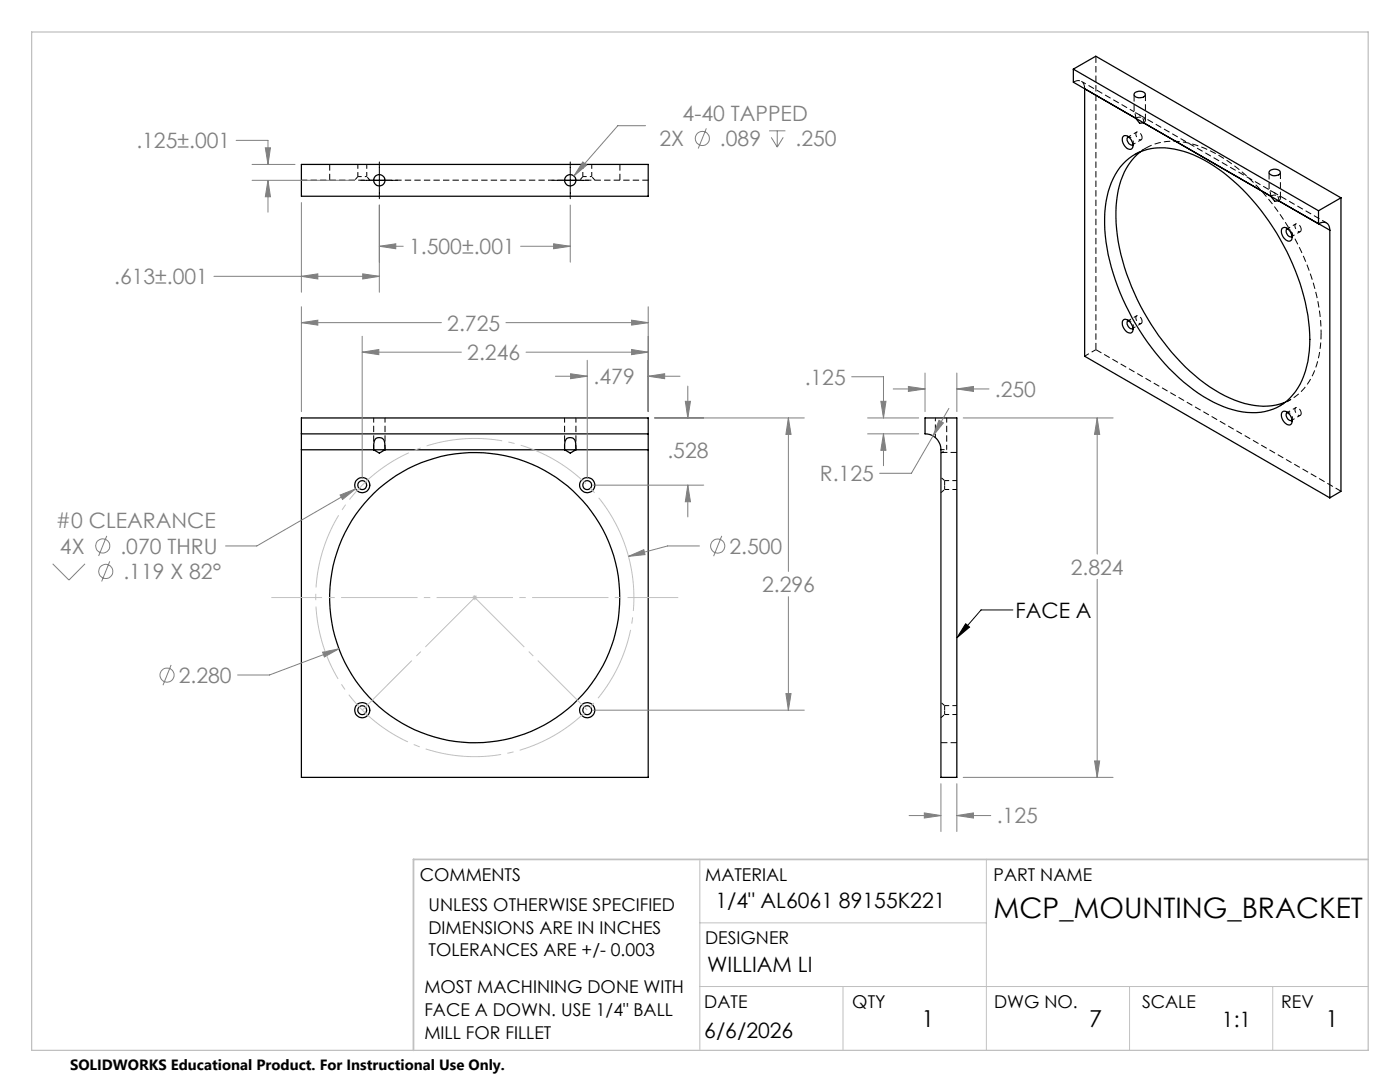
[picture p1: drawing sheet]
<svg xmlns="http://www.w3.org/2000/svg" width="279mm" height="216mm" viewBox="0 0 279 216" stroke-linecap="round" stroke-linejoin="round" font-family="sans-serif">
<g fill="none" stroke="#000" stroke-width=".2" stroke-dasharray="1.3 .6" stroke-dashoffset=".3" stroke-linecap="butt">
<path d="M226.4 22.3l-10.6-6.1M226.7 23.6l-.3-1.3a4.3 4.3 0 0 1 1.8 1.5l.1 .7M227.9 27.5a.97 .97 0 0 0-1.1-1.1 1.09 1.09 0 0 0 .9 1.5l.2-.4M228.7 29.5l-2.2 1.3M253.6 39.1l-.3-1.2a4.3 4.3 0 0 1 1.8 1.5l.1 .6M259.7 45.8a.97 .97 0 0 0-1.2-1.1 1.09 1.09 0 0 0 1 1.5l.2-.4M264.7 44.5l-10.5-6.1M216.5 71.1l2.2-1.3M227.9 64.1a.97 .97 0 0 0-1.1-1 1.09 1.09 0 0 0 .9 1.5l.2-.5M74.6 83.4v6.3M76.8 89.7v-6.3M112.7 83.4v6.3"/>
<path d="M114.9 89.7v-6.3M188.9 89.7v-6.3M255.4 81l2.3-1.3M259.7 82.5a.97 .97 0 0 0-1.2-1.1 1.09 1.09 0 0 0 1 1.5l.2-.4"/>
</g>
<g fill="none" stroke="#000" stroke-width=".25">
<path d="M214.2 13.8l48.9 28.3M214.2 13.8l4.5-2.6 48.9 28.3M214.2 13.8v2.6l48.9 28.3M226.4 18.6a1.49 1.49 0 0 1 2.2 .1 .99 .99 0 0 1-1.4 .8l-.7-.3a.41 .41 0 0 1-.1-.6zM60.1 32.8h69.3v6.4h-69.3zM74.6 36h2.2M112.7 36h2.2M224.1 32.7a10.8 10.8 0 0 1 11.2-2.7 29.3 29.3 0 0 1 13.6 8.8 46.9 46.9 0 0 1 12.4 26.6 19.1 19.1 0 0 1-2.8 12.8 10.4 10.4 0 0 1-10.5 4 26.5 26.5 0 0 1-13.7-7.7 47.3 47.3 0 0 1-13.7-27.4 19.3 19.3 0 0 1 3-13.8zM224.1 27.3l.2-.2a1.53 1.53 0 0 1 1.7 1.4l.1 .3a.78 .78 0 0 1-.4 1 .78 .78 0 0 1-1.1-.4 1.84 1.84 0 0 1-.5-2.1zM225.2 27.3a.89 .89 0 0 0-.2 .9 .89 .89 0 0 0 .6 .7l.5-.1M227.6 30.3a13.5 13.5 0 0 0-4.8 9.7 37.4 37.4 0 0 0 4.1 19.7 44.1 44.1 0 0 0 15.5 18.1 17.2 17.2 0 0 0 12.3 3l1.8-.5M228.2 24.5l-.8 .1-.7-1-10.2-5.9v53.4l48.9 28.2"/>
<path d="M253.4 34.1a1.48 1.48 0 0 1 2.1 .2v.1a1.34 1.34 0 0 1-2.2 .1zM253.6 39.1l.8 1h.8l10.2 5.8M267.6 39.5v58.5l-2.2 1.3M267.6 39.5l-4.5 2.6M255.9 45.6a1.1 1.1 0 0 1 1.6 .6 1.36 1.36 0 0 1 0 1.9 1.67 1.67 0 0 1-1.7-1.5zM257 45.6a.85 .85 0 0 0 .2 1.5l.4 .2 .2-.2M263.1 44.7a1.37 1.37 0 0 1 1.6-.2 1.37 1.37 0 0 1 .7 1.4M263.1 42.1v2.6M265.4 45.9v53.4M224.1 63.9a1.1 1.1 0 0 1 1.6 .7 1.36 1.36 0 0 1 0 1.8 1.87 1.87 0 0 1-1.6-2.5zM225.2 64a.78 .78 0 0 0 .1 1.3l.3 .3 .5-.1M60.1 86.6v3.1"/>
<path d="M60.1 89.7h14.5M60.1 86.6h69.3M60.1 86.6v-3.2h69.3v3.2M60.1 89.7v65.4h69.3v-65.4M74.6 89.7v-.5a1.63 1.63 0 0 1 .8-1.9h.3a1.19 1.19 0 0 1 1.1 1.6v.8M74.6 89.7h2.2M74.6 89.7l1.1 .7 1.1-.7M76.8 89.7h35.9M112.7 89.7v-.5a1.63 1.63 0 0 1 .8-1.9h.3a1.19 1.19 0 0 1 1.1 1.6v.8M112.7 89.7h2.2M112.7 89.7l1.1 .7 1.1-.7M114.9 89.7h14.5"/>
<path d="M129.4 86.6v3.1M184.6 83.4h6.4v71.7h-3.2v-65.4a3.1 3.1 0 0 0-3.2-3.1zM255.9 82.3l.1-.2a1.53 1.53 0 0 1 1.8 1.4v.2a.78 .78 0 0 1-.4 1.1 .78 .78 0 0 1-1-.5 1.84 1.84 0 0 1-.5-2zM257 82.3a.93 .93 0 0 0-.3 1 .93 .93 0 0 0 .9 .6l.2-.1"/>
<circle cx="75.7" cy="36" r="1.13"/>
<circle cx="113.8" cy="36" r="1.13"/>
<circle cx="72.3" cy="96.8" r=".88"/>
<circle cx="72.3" cy="96.8" r="1.51"/>
<circle cx="117.2" cy="96.8" r=".89"/>
<circle cx="117.2" cy="96.8" r="1.51"/>
<circle cx="94.7" cy="119.3" r="28.9"/>
<circle cx="72.3" cy="141.7" r=".88"/>
<circle cx="72.3" cy="141.7" r="1.51"/>
<circle cx="117.2" cy="141.7" r=".89"/>
<circle cx="117.2" cy="141.7" r="1.51"/>
</g>
<path d="M71.4 32.8v2.4M73.2 35.2v-2.4M116.3 32.8v2.4M118.1 35.2v-2.4M188.5 96.8v-.9M188.5 97.7v-.9M188.5 97.7h2.5M191 95.9h-2.5M188.5 141.7v-.9M188.5 142.6v-.9M188.5 142.6h2.5M191 140.8h-2.5" fill="none" stroke="#000" stroke-width=".2" stroke-dasharray="1.3 .6" stroke-dashoffset=".4" stroke-linecap="butt"/>
<path d="M226 28.9l1.8-1M226.9 26.3l-1.8 1M257.8 47.2l1.7-1M258.6 44.7l-1.7 1M226 65.6l1.8-1.1M226.9 63l-1.8 1M263.7 66.4a44.4 44.4 0 0 0-9.9-25.8 33.1 33.1 0 0 0-15.3-11.7 11.8 11.8 0 0 0-10.9 1.4M186.7 83.4v3.9M187.8 89.7h1.1M257.8 83.9l1.7-1M258.6 81.3l-1.7 1" fill="none" stroke="#000" stroke-width=".2" stroke-dasharray="1.3 .6" stroke-dashoffset=".6" stroke-linecap="butt"/>
<g fill="none" stroke="#000" stroke-width=".2" stroke-dasharray="1.3 .6" stroke-linecap="butt">
<path d="M65.8 32.8v3.2M123.7 36v-3.2M225.5 27.4l-.6-.3M226.1 28.8l.1-.3M226.1 29.2l.1-.6M257.2 45.7l-.5-.3M257.9 47.1v-.3M257.9 47.5v-.6M218.7 69.8l49 28.2M225.5 64l-.6-.2M226.1 65.5l.1-.4M226.1 65.8l.1-.6"/>
<path d="M191 90.3h-3.2M256.5 80.3a11.9 11.9 0 0 0 6.8-9.5l.3-2.1 .1-2.3M257.2 82.3l-.5-.2M257.9 83.8v-.3M257.9 84.2v-.6M187.8 148.2h3.2"/>
</g>
<path d="M71.4 35.2l-.6 .8M73.8 36l-.6-.8M116.3 35.2l-.6 .8M118.7 36l-.6-.8M187.8 98.3l.7-.6M188.5 95.9l-.7-.6M187.8 143.2l.7-.6M188.5 140.8l-.7-.6" fill="none" stroke="#000" stroke-width=".2" stroke-dasharray="1.3 .6" stroke-dashoffset=".5" stroke-linecap="butt"/>
<path d="M187.8 90.4l1.1-.7" fill="none" stroke="#000" stroke-width=".2" stroke-dasharray="1.3 .6" stroke-dashoffset=".7" stroke-linecap="butt"/>
<path d="M74.6 36h-14.4M129.4 36h-14.5" fill="none" stroke="#000" stroke-width=".2" stroke-dasharray="1.3 .6" stroke-dashoffset=".1" stroke-linecap="butt"/>
<path d="M216.5 17.7a1.37 1.37 0 0 0-.7-1.5 1.37 1.37 0 0 0-1.6 .2M218.7 11.2v58.6M226.3 18.8v3.5M112.7 36h-35.9M228.6 24v-5.2M253.3 34.4v3.5M253.3 37.9l-26-15.1M255.5 39.6v-5.2" fill="none" stroke="#000" stroke-width=".2" stroke-dasharray="1.3 .6" stroke-dashoffset="-.1" stroke-linecap="butt"/>
<path d="M73.2 35.2h-1.8M118.1 35.2h-1.8" fill="none" stroke="#000" stroke-width=".2" stroke-dasharray="1.3 .6" stroke-dashoffset=".9" stroke-linecap="butt"/>
<path d="M228.3 24.5l.1-.1a.62 .62 0 0 0 .1-.8 .62 .62 0 0 0-.7-.2l-1.1 .2M255.2 40l.2-.1a.62 .62 0 0 0 0-.7 .62 .62 0 0 0-.7-.2l-1.1 .1" fill="none" stroke="#000" stroke-width=".2" stroke-dasharray="1.3 .6" stroke-dashoffset=".2" stroke-linecap="butt"/>
<path d="M226.2 28.5a1.18 1.18 0 0 0-.9-1.2M257.9 46.8a1.18 1.18 0 0 0-.9-1.2M226.2 65.1a1.18 1.18 0 0 0-.9-1.1M257.9 83.5a1.18 1.18 0 0 0-.9-1.2" fill="none" stroke="#000" stroke-width=".2" stroke-dasharray="1.3 .6" stroke-dashoffset=".8" stroke-linecap="butt"/>
<g fill="none" stroke="#808080" stroke-width=".2">
<path d="M47.1 28h6.4v4.8M50.3 36h20.5M50.3 32.8h8.6M53 29.5h1l-.5 3.3zM53.5 36l.5 3.3h-1zM53.5 36v6.3M116.3 32.3l.8 .6-2.6 2.2zM128.8 25.1h-5.5l-8.8 10M141 25.6l-1.7 4M153.5 26.1h3.2M153.9 27.4l1.2 2M155.1 26.1v3.3"/>
<path d="M156.3 27.4l-1.2 2M42.7 55.1h33M60.1 55.1l3.3-.5v1.1zM60.1 40.4v17.9M72.4 54.6l3.3 .5-3.3 .6zM75.7 49.1l3.3-.5v1zM75.7 40.9v17.4M75.7 49.1h4.8M103.9 49.1h9.9M110.5 48.6l3.3 .5-3.3 .5zM113.8 40.9v11.4M60.1 64.4l3.3-.5v1z"/>
<path d="M60.1 61.2v20.9M60.1 64.4h28M72.3 70.3l3.3-.6v1.1zM72.3 67.1v28.4M72.3 70.3h19.8M101 64.4h28.4M105 70.3h24.4M110.8 75.1h6.4M113.9 74.6l3.3 .5-3.3 .5zM117.2 71.9v23.6M126 63.9l3.4 .5-3.4 .5zM126 69.7l3.4 .6-3.4 .5z"/>
<path d="M129.4 75.1l3.2-.5v1zM129.4 61.2v20.9M129.4 75.1h6.3M137.3 77v6.4M170 75.2h6.3v8.2M178.3 77.6h6.3M181.3 77.1l3.3 .5-3.3 .5zM184.6 74.4v7.7M191 77.6l3.3-.5v1zM191 74.4v7.7M191 77.6h6.4M67.9 98.8l3.1-1.3-2.6 2.2z"/>
<path d="M71 97.5l-19.7 11.4h-6.3M118.5 96.8h21.9M130.6 83.4h29.9M136.8 80.1h1l-.5 3.3zM137.3 96.8l.5 3.3h-1zM137.3 96.8v6.4M157.3 83.4l.6 3.3h-1.1zM157.3 83.4v30.6M173.1 83.4h10.2M173.1 86.6h10.2M175.8 80.1h1l-.5 3.3zM176.3 86.6l.5 3.3h-1z"/>
<path d="M176.3 86.6v6.3M187.4 83.9l.9 .5-2.1 2.6zM189.4 81.5l-7.5 12.9h-6.4M192.2 83.4h29.9M219 83.4l.5 3.3h-1.1zM219 83.4v27.2M10.5 112.5l3.3 3.2 3.2-3.2M21.3 106.9l-1.6 4M21.9 112l-1.6 4M125.4 111l3.1-1.3 .2 1zM139.6 108.9h-6.4l-7.8 2.1M144 106.9l-1.6 4.1"/>
<path d="M157.3 119.1v22.6M219 115.6v39.5M34.1 132.7l-1.6 4M64.4 130.1l3.2-.6-2.9 1.6zM67.6 129.5l-13.8 5.2h-6.4M156.8 138.4h1.1l-.6 3.3zM118.5 141.7h42M187.8 156.4v9.5M191 156.4v9.5M192.2 155.1h29.9M218.4 151.8h1.1l-.5 3.3zM181.4 162.7h6.4"/>
<path d="M184.5 162.2l3.3 .5-3.3 .5zM191 162.7l3.3-.5v1zM191 162.7h6.7"/>
<circle cx="140.2" cy="27.6" r="1.4"/>
<circle cx="20.5" cy="108.9" r="1.41"/>
<circle cx="21.1" cy="114" r="1.4"/>
<circle cx="143.2" cy="109" r="1.42"/>
<circle cx="33.3" cy="134.7" r="1.41"/>
</g>
<path d="M72 36h7.4M75.7 32.3v7.4M110.1 36h7.4M113.8 32.3v7.4M192.7 124.5l.8 .6-2.5 2.2zM202.1 121.7h-6.3l-4.8 5.6" fill="none" stroke="#000" stroke-width=".2"/>
<path d="M125.1 110a31.7 31.7 0 0 0-53.2-12.8 31.7 31.7 0 0 0 14.6 52.7 31.7 31.7 0 0 0 39.1-38.3l-.5-1.6" fill="none" stroke="#c0c0c0" stroke-width=".2" stroke-dasharray="15.2 1.3 1.3 1.3" stroke-dashoffset="3.1" stroke-linecap="butt"/>
<path d="M94.2 119.2h1M94.4 118.9l.7 .7M94.8 118.7v1.1M95.1 118.9l-.7 .7M139.7 171.5v38.1M196.8 171.5v38.1M139.7 196.8h133.3M139.7 184.1h57.1M168.2 196.8v12.8M225.4 196.8v12.8M254 196.8v12.8" fill="none" stroke="#c0c0c0" stroke-width=".2"/>
<path d="M135.4 119.2h-81.2" fill="none" stroke="#c0c0c0" stroke-width=".2" stroke-dasharray="15.2 1.3 1.3 1.3" stroke-dashoffset="5.1" stroke-linecap="butt"/>
<path d="M94.8 119.2l22.4 22.5M94.8 119.2l-22.5 22.5" fill="none" stroke="#c0c0c0" stroke-width=".2" stroke-dasharray="15.2 1.3 1.3 1.3" stroke-dashoffset="1.3" stroke-linecap="butt"/>
<path d="M6.3 6.4h266.7v203.2h-266.7z" fill="none" stroke="#c0c0c0" stroke-width=".25"/>
<path d="M273 171.5h-190.5v38.1" fill="none" stroke="#c0c0c0" stroke-width=".35"/>
<path d="M192.7 124.5l.8 .6-2.5 2.2z" fill="#000"/>
<g fill="#808080">
<path d="M125.4 111l3.1-1.3 .2 1z"/>
<path d="M126 63.9l3.4 .5-3.4 .5zM60.1 64.4l3.3-.5v1zM64.4 130.1l.3 1 2.9-1.6zM67.9 98.8l.5 .9 2.6-2.2zM137.3 96.8l.5 3.3h-1zM136.8 80.1h1l-.5 3.3zM156.8 138.4h1.1l-.6 3.3zM157.3 83.4l.6 3.3h-1.1zM129.4 75.1l3.2-.5v1zM113.9 74.6l3.3 .5-3.3 .5zM72.3 70.3l3.3-.6v1.1zM126 69.7l3.4 .6-3.4 .5zM181.3 77.1l3.3 .5-3.3 .5zM191 77.6l3.3-.5v1zM176.3 86.6l.5 3.3h-1zM175.8 80.1h1l-.5 3.3zM187.4 83.9l-1.2 3.1 2.1-2.6zM218.4 151.8h1.1l-.5 3.3zM219 83.4l.5 3.3h-1.1zM184.5 162.2l3.3 .5-3.3 .5zM191 162.7l3.3-.5v1zM53.5 36l.5 3.3h-1zM53 29.5h1l-.5 3.3zM72.4 54.6l3.3 .5-3.3 .6zM60.1 55.1l3.3-.5v1.1zM110.5 48.6l3.3 .5-3.3 .5zM75.7 49.1l3.3-.5v1zM116.3 32.3l-1.8 2.8 2.6-2.2z"/>
</g>
<text font-size="5.6" x="198.3" y="183.2">MCP_MOUNTING_BRACKET</text>
<g font-size="4.7">
<text x="183.9" y="204.9">1</text>
<text x="217.4" y="204.9">7</text>
<text x="264.5" y="204.9">1</text>
</g>
<g font-size="4.2" fill="#808080">
<text x="27.2" y="29.6">.125±.001</text>
<text x="131.6" y="29.2">2X</text>
<text x="136.2" y="24.1">4-40 TAPPED</text>
<text x="143.7" y="29.2">.089</text>
<text x="158.8" y="29.2">.250</text>
<text x="81.7" y="50.7">1.500±.001</text>
<text x="22.8" y="56.7">.613±.001</text>
<text x="89.3" y="66">2.725</text>
<text x="93.3" y="71.8">2.246</text>
<text x="118.5" y="76.7">.479</text>
<text x="160.6" y="76.8">.125</text>
<text x="198.6" y="79.2">.250</text>
<text x="133.2" y="91.4">.528</text>
<text x="163.6" y="96">R.125</text>
<text x="11.2" y="105.4">#0 CLEARANCE</text>
<text x="12" y="110.5">4X</text>
<text x="24" y="110.5">.070 THRU</text>
<text x="145.6" y="110.5">2.500</text>
<text x="24.6" y="115.6">.119 X 82°</text>
<text x="152.1" y="118.1">2.296</text>
<text x="213.7" y="114.7">2.824</text>
<text x="35.7" y="136.2">2.280</text>
<text x="198.9" y="164.3">.125</text>
</g>
<g font-size="4.2">
<text x="202.7" y="123.3">FACE A</text>
<text x="142.8" y="181.2">1/4&quot; AL6061 89155K221</text>
<text x="141.1" y="193.9">WILLIAM LI</text>
<text x="140.6" y="207.2">6/6/2026</text>
<text x="243.9" y="204.9">1:1</text>
</g>
<g font-size="3.5">
<text x="83.8" y="175.9">COMMENTS</text>
<text x="140.7" y="175.9">MATERIAL</text>
<text x="198.3" y="175.8">PART NAME</text>
<text x="85.5" y="181.8">UNLESS OTHERWISE SPECIFIED</text>
<text x="85.5" y="186.3">DIMENSIONS ARE IN INCHES</text>
<text x="85.5" y="190.8">TOLERANCES ARE +/- 0.003</text>
<text x="140.7" y="188.3">DESIGNER</text>
<text x="84.7" y="198.2">MOST MACHINING DONE WITH</text>
<text x="84.7" y="202.8">FACE A DOWN. USE 1/4&quot; BALL</text>
<text x="140.6" y="201.2">DATE</text>
<text x="170.1" y="201.2">QTY</text>
<text x="198.4" y="201.2">DWG NO.</text>
<text x="227.9" y="201.2">SCALE</text>
<text x="255.7" y="201.2">REV</text>
<text x="84.7" y="207.3">MILL FOR FILLET</text>
</g>
<text font-size="3" x="14" y="213.5">SOLIDWORKS Educational Product. For Instructional Use Only.</text>
</svg>
